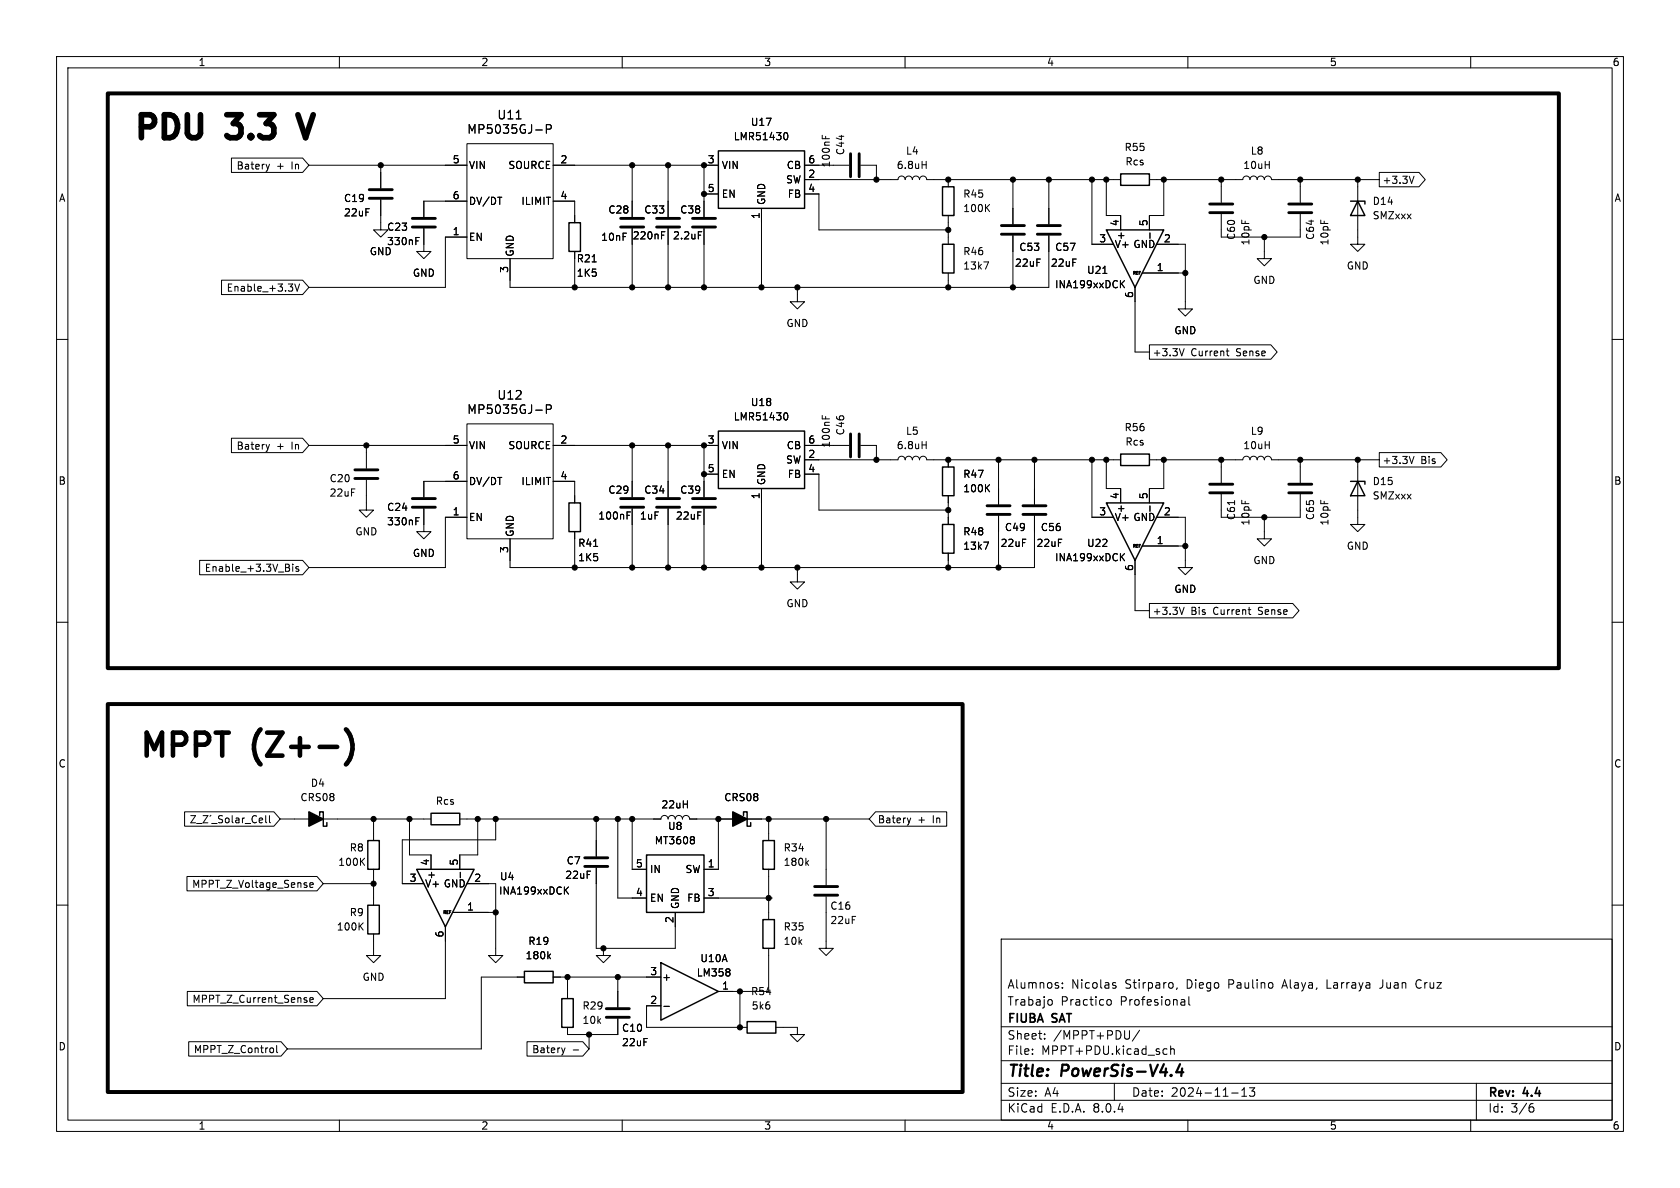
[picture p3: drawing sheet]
<svg xmlns="http://www.w3.org/2000/svg" width="297mm" height="210mm" viewBox="0 0 297 210" stroke-linecap="round" stroke-linejoin="round" font-family="sans-serif">
<g fill="none" stroke="#000" stroke-width=".18">
<path d="M10 10h277v190h-277zM12 12h273v186h-273zM60 10v2M110 10v2M160 10v2M210 10v2M260 10v2M40.9 27.9h12.6l1.1 1.3-1.1 1.3h-12.6zM47.6 29l-.3 .9M54.6 29.2h27.9M67.3 35.3v5.3h1.3l-1.3 1.3-1.3-1.3h1.3M67.3 29.2v4.1"/>
<path d="M82.5 25.4h15.3v20.3h-15.3zM82.5 35.6h-7.6v2.8M88 34.9h.7M91.3 21h.8M96.6 22.8h.7l.2-.3-.1-.3-.2-.2h-.6v1.6M97.8 35.6h3.8v3.8M97.8 29.2h29.2M111.8 29.2v9.2M118.1 29.2v9.2M124.5 29.2v9.2M124.5 34.3h2.5M134.6 36.8v14"/>
<path d="M138.7 23.5l.2-.1a.68 .68 0 0 1 .4 .7 .68 .68 0 0 1-.4 .6l-.2-.1M142.2 31.8h16.5a.64 .64 0 0 1 .7-.7 .64 .64 0 0 1 .6 .7 .64 .64 0 0 1 .7-.7 .64 .64 0 0 1 .6 .7 .64 .64 0 0 1 .6-.7 .64 .64 0 0 1 .7 .7 .64 .64 0 0 1 .6-.7 .64 .64 0 0 1 .6 .7h34.3M142.2 29.2h7.9M142.2 34.3h2.6v6.3h22.8M145.4 23.9v.6M146 24.1v.4M152.1 29.2h2.8v2.6M163 29.1h.7M163.7 28.5v1.3M167.6 31.8v1.2M167.6 38.1v5.1M174.4 36.7l.5 .7"/>
<path d="M174.9 36.1l-.7 .8M179.1 31.8v7.8M185.4 31.8v7.8M193 31.8v11.4h3.8M195.6 31.8v6.3h2.5v2.5M203.2 31.8h16.5a.64 .64 0 0 1 .6-.7 .64 .64 0 0 1 .7 .7 .64 .64 0 0 1 .6-.7 .64 .64 0 0 1 .6 .7 .64 .64 0 0 1 .7-.7 .64 .64 0 0 1 .6 .7 .64 .64 0 0 1 .7-.7 .64 .64 0 0 1 .6 .7h19M205.7 31.8v6.3h-2.5v2.5M215.9 31.8v4M215.9 37.8v4.1h14v-4.1M229.9 31.8v4M240 31.8v11.4h1.3l-1.3 1.3-1.2-1.3h1.2M243.8 30.5h7.1l1.1 1.3-1.1 1.2h-7.1z"/>
<path d="M250 31.2l-.4 1.2M10 60h2M39.2 49.5h14.3l1.1 1.3-1.1 1.3h-14.3zM51 50.2h.8l-.5 .5M51.7 50.8v.5M52.1 50.2l.4 1.3 .5-1.3M73.5 42.6h.4M73.5 42h.6M74.9 40.4v4.1h1.3l-1.3 1.2-1.2-1.2h1.2M82.5 41.9h-3.8v8.9h-24.1M101.6 44.5v6.3M104.7 46.3h.7"/>
<path d="M111.8 40.4v10.4M117 41h.6M117 41.6h.4M118.1 40.4v10.4M123.5 41h.6M124.5 40.4v10.4M141 50.8v2.5h1.2l-1.2 1.3-1.3-1.3h1.3M167.6 48.3v2.5M173.9 46.3h.9l-.6 1.3M179.1 41.7v9.1M185.4 41.7v9.1h-95.2v-5.1M195 48.3h.7"/>
<path d="M198.3 50.1l.5 .8M198.8 49.6l-.7 .7M200.7 50.8v11.4h2.5M200.7 48h-.3v.5M201.2 48h-.3v.5M201.6 48h-.2v.5M201.9 48.3h7.6M203.3 41.2v.9M204.5 43.2h5v11.4h1.3l-1.3 1.3-1.2-1.3h1.2M223.5 41.9v3.8h1.3l-1.3 1.3-1.3-1.3h1.3M285 60h2M40.9 77.5h12.6l1.1 1.2-1.1 1.3h-12.6z"/>
<path d="M47.6 78.6l-.3 .8M54.6 78.7h27.9M64.8 78.7v4.1M82.5 74.9h15.3v20.4h-15.3zM96.6 72.4l.7-.1 .2-.2-.1-.4-.2-.1h-.6v1.5M97.8 78.7h29.2M111.8 78.7v9.2M118.1 78.7v9.2M124.5 78.7v9.2M138.7 73h.2a.68 .68 0 0 1 .4 .6 .68 .68 0 0 1-.4 .6h-.2M142.2 78.7h7.9M145.4 73.4v.6"/>
<path d="M146 73.6v.4M152.1 78.7h2.8v2.6M163 78.7h.7M163.7 78v1.3M203.2 61h21.5l1.1 1.2-1.1 1.3h-21.5zM209.3 61.6l-.4 1.3M216.8 62.1h.5M217 62.7l.3 .2M35.3 99.1h18.2l1.1 1.2-1.1 1.3h-18.2zM51.8 99.7v.2M64.8 84.8v5.4h1.2l-1.2 1.2-1.3-1.2h1.3M73.5 92.1h.4"/>
<path d="M73.5 91.5h.6M74.9 89.9v4.1h1.3l-1.3 1.3-1.2-1.3h1.2M82.5 85.1h-7.6v2.8M82.5 91.4h-3.8v8.9h-24.1M88 84.4h.7M97.8 85.1h3.8v3.8M101.6 94v6.3M104.9 96.6h.8M110.9 91.1h.4M110.9 90.5h.6M111.8 89.9v10.4M118.1 89.9v10.4"/>
<path d="M124.5 89.9v10.4M124.5 83.8h2.5M134.6 86.4v13.9M142.2 81.3h16.5a.64 .64 0 0 1 .7-.7 .64 .64 0 0 1 .6 .7 .64 .64 0 0 1 .7-.7 .64 .64 0 0 1 .6 .7 .64 .64 0 0 1 .6-.7 .64 .64 0 0 1 .7 .7 .64 .64 0 0 1 .6-.7 .64 .64 0 0 1 .6 .7h34.3M142.2 83.8h2.6v6.4h22.8M167.6 81.3v1.3M167.6 87.6v5.1M167.6 97.8v2.5M173.9 95.8h.9l-.6 1.3M174.4 86.2l.5 .7M174.9 85.7l-.7 .7M176.5 81.3v7.9"/>
<path d="M176.5 91.2v9.1M182.9 81.3v7.9M182.9 91.2v9.1h-92.7v-5M193 81.3v10.1h3.8M195.6 81.3v5.1h2.5v2.5M198.3 98.4l.5 .7M198.8 97.9l-.7 .7M200.7 99.1v8.9h2.5M200.7 96.3l-.3-.1v.5M201.2 96.2h-.3v.5M201.6 96.2h-.2v.5M201.9 96.5h7.6"/>
<path d="M203.2 81.3h16.5a.64 .64 0 0 1 .6-.7 .64 .64 0 0 1 .7 .7 .64 .64 0 0 1 .6-.7 .64 .64 0 0 1 .6 .7 .64 .64 0 0 1 .7-.7 .64 .64 0 0 1 .6 .7 .64 .64 0 0 1 .7-.7 .64 .64 0 0 1 .6 .7h19M203.3 89.4v1M204.5 91.4h5v8.9h1.3l-1.3 1.3-1.2-1.3h1.2M205.7 81.3v5.1h-2.5v2.5M215.9 87.4v4h14v-4M215.9 81.3v4M218.3 88.5v.7M223.5 91.4v3.9h1.3l-1.3 1.2-1.3-1.2h1.3M229.9 81.3v4M240 81.3v11.4h1.3l-1.3 1.3-1.2-1.3h1.2M243.8 80h10.9l1.1 1.3-1.1 1.3h-10.9zM250 80.7l-.4 1.3"/>
<path d="M10 110h2M51.8 100.2v.8M52.8 100.2h-.3l-.2 .1 .1 .2 .4 .1v.3h-.5M141 100.3v2.6h1.2l-1.2 1.2-1.3-1.2h1.3M203.2 106.7h25.3l1.2 1.3-1.2 1.2h-25.3zM209.3 107.4l-.4 1.2M220.6 107.8h.5M221 108.6h.1M285 110h2M10 160h2M32.6 143.5h15.8l1.1 1.3-1.1 1.3h-15.8zM33.1 154.9h22.9l1.1 1.3-1.1 1.3h-22.9z"/>
<path d="M33.7 144.2h.9l-.9 1.3h.9M34.8 145.6h.9M35.9 144.2h.9l-.9 1.3h.9M37.3 144.1l-.2 .2M37.4 145.6h1M39.4 144.2h-.5l-.3 .2 .1 .3 .6 .3v.3l-.2 .2-.5-.1M39.9 144.7l.2-.1 .3 .1 .1 .5-.1 .2-.3 .1-.2-.2zM41 144.2v1.1l.2 .2M41.7 144.7h.5l.1 .8M42.3 144.9l-.5 .1-.1 .1 .1 .4 .5-.1M42.9 144.6v.9M43.2 144.6l-.3 .2"/>
<path d="M43.3 145.6h1M45.3 144.3a.6 .6 0 0 0-.8 .4 .6 .6 0 0 0 .6 .8l.2-.2M45.8 145l.6-.1v-.2l-.4-.1-.2 .2 .1 .6h.5M47 144.2v1.1l.2 .2M47.6 144.2v1.1l.2 .2M49.5 144.8h26.7M54.8 156.5l.6-.2-.1-.2-.3-.1-.2 .2v.6h.5M57.1 156.2h8.9M63.9 152.3l.6 .7M64.5 151.7l-.8 .7M66 144.8v3.8M66 153.7v6.3"/>
<path d="M72.4 144.8v6.3h3.8v2.6M81.3 144.8h35.5a.64 .64 0 0 1 .7-.7 .64 .64 0 0 1 .6 .7 .64 .64 0 0 1 .6-.7 .64 .64 0 0 1 .7 .7 .64 .64 0 0 1 .6-.7 .64 .64 0 0 1 .6 .7 .64 .64 0 0 1 .7-.7 .64 .64 0 0 1 .6 .7h31.8M81.4 154.2v1M82.5 156.2h5.1v12.7h1.3l-1.3 1.3-1.2-1.3h1.2M84.5 144.8v6.3h-3.2v2.6M87.6 144.8v3.7h-16.5v7.7h3.8M100 157.3l.5 .8M100.5 156.8l-.7 .7M105.4 153.4v14.2h14v-6.3M105.4 144.8v6.6M109.2 144.8v14h5.1M111.8 144.8v8.9h2.5"/>
<path d="M122.6 148l.2 .1-.2 .3M122.6 148.5l.2 .2-.2 .4M124.5 158.8h12M127 144.8v8.9h-2.5M135.9 144.8v3.8M135.9 153.7v8.9M142.6 152.5l.4 .5M143 152.1l-.5 .5M146 158.5v9.1h1.3l-1.3 1.3-1.2-1.3h1.2M146 144.8v11.7M154.8 143.5h12.6v2.6h-12.6l-1.1-1.3zM161 144.6l-.3 .9"/>
<path d="M285 160h2M33.1 175.3h22.9l1.1 1.2-1.1 1.3h-22.9zM54.8 176.8l.6-.1-.1-.3h-.3l-.2 .1v.6h.5M63.7 163.7l.5 .7M64.2 163.1l-.7 .8M66 165.1v3.8h1.3l-1.3 1.3-1.2-1.3h1.2M78.7 163.8v12.7h-21.6M78.7 161h-.2v.5M79.3 161h-.3v.5M79.7 161h-.2v.5M80 161.3h7.6M92.7 172.7h-7.6v12.7h-34.3"/>
<path d="M97 169l.3 .5M97.3 168.6l-.4 .5M97.8 172.7h19M100.3 172.7v3.8M106.7 167.6v1.3h1.2l-1.2 1.3-1.3-1.3h1.3M109.2 172.7v5.4M116.8 177.8h-2.5v3.8h17.8M117.4 177.9h.9M129 171.4v.3M129 171.9v.5M130.8 175.3v6.3M135.9 167.6v7.7h-8.9"/>
<path d="M177 166h108v32h-108zM185.5 176.7l.4 .1 .1 .2v.6l-.5 .1M187.8 174.6v.1M187.8 173.8v.1M195.7 177l.3-.3 .3 .1 .2 .2v.4l-.2 .2-.3 .1-.3-.3M196.7 174.1l.4 .1 .2 .2-.1 .2-.4 .1M196.7 173.8h.5M208.1 174.6l-.1 .3M209 176.7h.2l.3 .2v.8M209.5 177.6l-.5 .1M209.5 177.1h-.5M210.2 176.2v1.3l.2 .2"/>
<path d="M243.9 174.7h.1M250.6 173.3l-.3 .5 .1 .5 .2 .3M33.4 184.1h16.3l1.1 1.3-1.1 1.3h-16.3zM48.3 185.4v.6M48.9 184.8v1.1l.2 .2M60 198v2M93.2 184.1h9.8l1.1 1.3-1.1 1.3h-9.8zM99.9 185.2l-.3 .9M101.3 185.6h1M104.1 182.9v2.5M109.2 180.1v2.8h-8.9v-1.3M110 198v2"/>
<path d="M137.2 181.6h3.8v1.3h1.2l-1.2 1.3-1.3-1.3h1.3M160 198v2M177 194.5h108M177 191.5h108M177 187.5h108M177 181.5h108M182.5 186.3v.1M182.5 185.5v.1M184.7 183.6v.1M184.7 182.8v.1M197 191.5v3M199.7 182.2v1.2l-.2 .2"/>
<path d="M201.5 182.1l-1.3 2M205.9 185.4l.4 .1M206.3 186.3l-.4 .1M207 185.5l.2-.1 .3 .1 .1 .9M207 184.9v1.5M210 198v2M217.7 193.2h1.2M219.5 193.8h.9M219.5 192.7l.5-.4v1.5M220.9 192.3h.9l-.5 .6 .4 .1v.7l-.2 .1h-.4l-.2-.1M260 198v2M261 191.5v6.5"/>
<path d="M270.6 195.7h.3l.3 .3-.1 .5-.5 .1M271 195.1l-.4 .1"/>
</g>
<path d="M208.6 188.1l-.6 1.4h1.2M209 188.9l-.2 1.3" fill="none" stroke="#000" stroke-width=".4"/>
<g fill="none" stroke="#000" stroke-width=".51">
<path d="M65.3 35.1h4M65.3 33.5h4M72.9 38.6h4.1M109.7 38.6h4.1M116.1 38.6h4M122.4 38.6h4.1M150.4 27.2v4M151.9 27.2v4M177 39.9h4.1M183.4 39.9h4.1M213.9 36.1h4M213.9 37.6h4"/>
<path d="M227.8 36.1h4.1M227.8 37.6h4.1M72.9 40.1h4.1M109.7 40.1h4.1M116.1 40.1h4M122.4 40.1h4.1M177 41.4h4.1M183.4 41.4h4.1M150.4 76.7v4.1M151.9 76.7v4.1M62.7 84.6h4.1M62.7 83.1h4.1"/>
<path d="M72.9 89.7h4.1M72.9 88.1h4.1M109.7 89.7h4.1M109.7 88.1h4.1M116.1 89.7h4M116.1 88.1h4M122.4 89.7h4.1M122.4 88.1h4.1M174.5 90.9h4.1M174.5 89.4h4.1M180.8 90.9h4.1M180.8 89.4h4.1"/>
<path d="M213.9 85.6h4M213.9 87.1h4M227.8 85.6h4.1M227.8 87.1h4.1M103.4 153.2h4M103.4 151.6h4M144 158.2h4.1M144 156.7h4.1M107.2 179.8h4.1M107.2 178.3h4.1"/>
</g>
<g fill="none" stroke="#000" stroke-width=".25">
<path d="M100.6 39.4h2v5.1h-2zM127 26.7h15.2v10.1h-15.2zM166.6 33h2.1v5.1h-2.1zM198.1 30.7h5.1v2.1h-5.1zM238.8 35.6h2.5v.5M240 35.6l1.3 2.5h-2.5zM166.6 43.2h2.1v5.1h-2.1zM195.6 40.6h10.1l-5 10.2zM127 76.2h15.2v10.2h-15.2zM100.6 88.9h2v5.1h-2zM166.6 92.7h2.1v5.1h-2.1zM166.6 82.6h2.1v5h-2.1z"/>
<path d="M195.6 88.9h10.1l-5 10.2zM198.1 80.3h5.1v2h-5.1zM238.8 85.1h2.5v.5M240 85.1l1.3 2.5h-2.5zM56.5 144.1v-.6h.6v2.6h.7v-.7M65 148.6h2.1v5.1h-2.1zM73.7 153.7h10.1l-5.1 10.1zM76.2 143.8h5.1v2h-5.1zM114.3 151.1h10.2v10.2h-10.2zM131.4 144.1v-.6h.7v2.6h.6v-.7M134.9 148.6h2v5.1h-2zM65 160h2.1v5.1h-2.1z"/>
<path d="M92.7 171.7h5.1v2h-5.1zM99.3 176.5h2v5.1h-2zM116.8 170.2l10.2 5.1-10.2 5zM134.9 162.6h2v5h-2zM132.1 180.6h5.1v2h-5.1z"/>
</g>
<path d="M54.6 143.5l2.5 1.3-2.5 1.3zM129.5 143.5l2.6 1.3-2.6 1.3z" fill="#000" stroke="#000" stroke-width=".25"/>
<path d="M61.2 128.9a4.7 4.7 0 0 1 0 6.2" fill="none" stroke="#000" stroke-width=".81"/>
<path d="M52.7 20.3l1.3 4 1.4-4" fill="none" stroke="#000" stroke-width="1"/>
<path d="M19 16.5h256.6v101.6h-256.6zM19 124.5h151.2v68.5h-151.2z" fill="none" stroke="#000" stroke-width=".7"/>
<g fill="#000" stroke="#000" stroke-width=".18">
<circle cx="67.3" cy="29.2" r=".46"/>
<circle cx="111.8" cy="29.2" r=".46"/>
<circle cx="118.1" cy="29.2" r=".46"/>
<circle cx="124.5" cy="34.3" r=".46"/>
<circle cx="124.5" cy="29.2" r=".46"/>
<circle cx="154.9" cy="31.8" r=".46"/>
<circle cx="167.6" cy="31.8" r=".46"/>
<circle cx="179.1" cy="31.8" r=".46"/>
<circle cx="185.4" cy="31.8" r=".46"/>
<circle cx="193" cy="31.8" r=".46"/>
<circle cx="195.6" cy="31.8" r=".46"/>
<circle cx="205.7" cy="31.8" r=".46"/>
<circle cx="215.9" cy="31.8" r=".46"/>
<circle cx="229.9" cy="31.8" r=".46"/>
<circle cx="240" cy="31.8" r=".46"/>
<circle cx="101.6" cy="50.8" r=".46"/>
<circle cx="111.8" cy="50.8" r=".46"/>
<circle cx="118.1" cy="50.8" r=".46"/>
<circle cx="124.5" cy="50.8" r=".46"/>
<circle cx="134.6" cy="50.8" r=".46"/>
<circle cx="141" cy="50.8" r=".46"/>
<circle cx="167.6" cy="40.6" r=".46"/>
<circle cx="167.6" cy="50.8" r=".46"/>
<circle cx="179.1" cy="50.8" r=".46"/>
<circle cx="209.5" cy="48.3" r=".46"/>
<circle cx="223.5" cy="41.9" r=".46"/>
<circle cx="64.8" cy="78.7" r=".46"/>
<circle cx="111.8" cy="78.7" r=".46"/>
<circle cx="118.1" cy="78.7" r=".46"/>
<circle cx="124.5" cy="78.7" r=".46"/>
<circle cx="124.5" cy="83.8" r=".46"/>
<circle cx="154.9" cy="81.3" r=".46"/>
<circle cx="167.6" cy="90.2" r=".46"/>
<circle cx="167.6" cy="81.3" r=".46"/>
<circle cx="176.5" cy="81.3" r=".46"/>
<circle cx="182.9" cy="81.3" r=".46"/>
<circle cx="193" cy="81.3" r=".46"/>
<circle cx="195.6" cy="81.3" r=".46"/>
<circle cx="205.7" cy="81.3" r=".46"/>
<circle cx="209.5" cy="96.5" r=".46"/>
<circle cx="215.9" cy="81.3" r=".46"/>
<circle cx="223.5" cy="91.4" r=".46"/>
<circle cx="229.9" cy="81.3" r=".46"/>
<circle cx="240" cy="81.3" r=".46"/>
<circle cx="101.6" cy="100.3" r=".46"/>
<circle cx="111.8" cy="100.3" r=".46"/>
<circle cx="118.1" cy="100.3" r=".46"/>
<circle cx="124.5" cy="100.3" r=".46"/>
<circle cx="134.6" cy="100.3" r=".46"/>
<circle cx="141" cy="100.3" r=".46"/>
<circle cx="167.6" cy="100.3" r=".46"/>
<circle cx="176.5" cy="100.3" r=".46"/>
<circle cx="66" cy="156.2" r=".46"/>
<circle cx="66" cy="144.8" r=".46"/>
<circle cx="72.4" cy="144.8" r=".46"/>
<circle cx="84.5" cy="144.8" r=".46"/>
<circle cx="87.6" cy="144.8" r=".46"/>
<circle cx="105.4" cy="144.8" r=".46"/>
<circle cx="109.2" cy="144.8" r=".46"/>
<circle cx="111.8" cy="144.8" r=".46"/>
<circle cx="127" cy="144.8" r=".46"/>
<circle cx="135.9" cy="158.8" r=".46"/>
<circle cx="135.9" cy="144.8" r=".46"/>
<circle cx="146" cy="144.8" r=".46"/>
<circle cx="87.6" cy="161.3" r=".46"/>
<circle cx="100.3" cy="172.7" r=".46"/>
<circle cx="106.7" cy="167.6" r=".46"/>
<circle cx="109.2" cy="172.7" r=".46"/>
<circle cx="130.8" cy="175.3" r=".46"/>
<circle cx="104.1" cy="182.9" r=".46"/>
<circle cx="130.8" cy="181.6" r=".46"/>
</g>
<g font-size="5.7">
<text x="23.4" y="24.9">PDU</text>
<text x="41" y="24.9">3.3</text>
<text x="26.1" y="134.1">MPPT</text>
<text x="46.6" y="134.1">(Z+-)</text>
</g>
<g font-size="2.8">
<text x="178" y="190.9">Title:</text>
<text x="187.7" y="190.9">PowerSis-V4.4</text>
</g>
<g font-size="2.1">
<text x="82.5" y="23.9">MP5035GJ-P</text>
<text x="87.8" y="21.3">U11</text>
<text x="87.8" y="70.8">U12</text>
<text x="82.5" y="73.4">MP5035GJ-P</text>
<text x="178" y="178">Trabajo</text>
<text x="178" y="175">Alumnos:</text>
<text x="187.5" y="178">Practico</text>
<text x="189.4" y="175">Nicolas</text>
<text x="198.1" y="178">Profesional</text>
<text x="199" y="175">Stirparo,</text>
<text x="209.9" y="175">Diego</text>
<text x="217.4" y="175">Paulino</text>
<text x="227.1" y="175">Alaya,</text>
<text x="235.1" y="175">Larraya</text>
<text x="244.7" y="175">Juan</text>
<text x="251.2" y="175">Cruz</text>
<text x="178" y="184">Sheet:</text>
<text x="178" y="181.2">FIUBA</text>
<text x="186.1" y="181.2">SAT</text>
<text x="186.2" y="184">/MPPT+PDU/</text>
<text x="178" y="186.7">File:</text>
<text x="184.1" y="186.7">MPPT+PDU.kicad_sch</text>
<text x="178" y="196.9">KiCad</text>
<text x="178" y="194.1">Size:</text>
<text x="184.7" y="194.1">A4</text>
<text x="185.7" y="196.9">E.D.A.</text>
<text x="193.3" y="196.9">8.0.4</text>
<text x="200" y="194.1">Date:</text>
<text x="207" y="194.1">2024-11-13</text>
<text x="263" y="194.3">Rev:</text>
<text x="263" y="196.9">Id:</text>
<text x="267.1" y="196.9">3/6</text>
<text x="269.4" y="194.3">4.4</text>
</g>
<g font-size="1.8">
<text x="35" y="11.9">1</text>
<text x="85" y="11.9">2</text>
<text x="135" y="11.9">3</text>
<text x="185" y="11.9">4</text>
<text x="235" y="11.9">5</text>
<text x="285" y="11.9">6</text>
<text x="132.6" y="22.5">U17</text>
<text x="79.9" y="29">5</text>
<text x="99" y="29">2</text>
<text x="125" y="29">3</text>
<text x="129.6" y="25">LMR51430</text>
<text x="142.8" y="29">6</text>
<text x="146.9" y="29.7" transform="rotate(-90 146.9 29.7)">100nF</text>
<text x="149.5" y="27.5" transform="rotate(-90 149.5 27.5)">C44</text>
<text x="160.1" y="27.5">L4</text>
<text x="198.7" y="26.9">R55</text>
<text x="198.9" y="29.4">Rcs</text>
<text x="221" y="27.5">L8</text>
<text x="10.3" y="35.9">A</text>
<text x="41.7" y="30.2">Batery</text>
<text x="48.9" y="30.2">+</text>
<text x="51.6" y="30.2">In</text>
<text x="60.7" y="35.9">C19</text>
<text x="79.9" y="35.3">6</text>
<text x="82.8" y="30.1">VIN</text>
<text x="89.8" y="30.1">SOURCE</text>
<text x="99" y="35.3">4</text>
<text x="125" y="34">5</text>
<text x="127.5" y="30.1">VIN</text>
<text x="127.5" y="35.2">EN</text>
<text x="138.9" y="32.6">SW</text>
<text x="139" y="30.1">CB</text>
<text x="139.2" y="35.2">FB</text>
<text x="142.8" y="31.5">2</text>
<text x="142.8" y="34">4</text>
<text x="158.4" y="30.1">6.8uH</text>
<text x="170.2" y="35.2">R45</text>
<text x="219.7" y="30.1">10uH</text>
<text x="244.3" y="32.7">+3.3V</text>
<text x="285.3" y="35.9">A</text>
<text x="60.7" y="38.5">22uF</text>
<text x="68.3" y="41">C23</text>
<text x="79.9" y="41.7">1</text>
<text x="82.8" y="36.4">DV/DT</text>
<text x="92.1" y="36.4">ILIMIT</text>
<text x="107.5" y="37.9">C28</text>
<text x="113.8" y="37.9">C33</text>
<text x="120.2" y="37.9">C38</text>
<text x="134.4" y="38.8" transform="rotate(-90 134.4 38.8)">1</text>
<text x="135.5" y="36.3" transform="rotate(-90 135.5 36.3)">GND</text>
<text x="170.2" y="37.7">100K</text>
<text x="197.9" y="40.1" transform="rotate(-90 197.9 40.1)">4</text>
<text x="202.9" y="40.1" transform="rotate(-90 202.9 40.1)">5</text>
<text x="242.6" y="39">SMZxxx</text>
<text x="242.6" y="36.4">D14</text>
<text x="65.3" y="45.3">GND</text>
<text x="68.3" y="43.5">330nF</text>
<text x="82.8" y="42.8">EN</text>
<text x="91" y="45.5" transform="rotate(-90 91 45.5)">GND</text>
<text x="101.9" y="46.6">R21</text>
<text x="106.2" y="42.8">10nF</text>
<text x="111.8" y="42.5">220nF</text>
<text x="118.9" y="42.5">2.2uF</text>
<text x="170.2" y="45.3">R46</text>
<text x="170.2" y="47.9">13k7</text>
<text x="179.3" y="47.3">22uF</text>
<text x="180.1" y="44.6">C53</text>
<text x="185.7" y="47.3">22uF</text>
<text x="186.4" y="44.6">C57</text>
<text x="194.2" y="42.9">3</text>
<text x="197" y="44">V+ GND</text>
<text x="199" y="42.5" transform="rotate(-90 199 42.5)">+</text>
<text x="204.1" y="42.5" transform="rotate(-90 204.1 42.5)">-</text>
<text x="205.7" y="42.9">2</text>
<text x="218.5" y="42.5" transform="rotate(-90 218.5 42.5)">C60</text>
<text x="221.1" y="43.5" transform="rotate(-90 221.1 43.5)">10pF</text>
<text x="232.5" y="42.5" transform="rotate(-90 232.5 42.5)">C64</text>
<text x="235.1" y="43.5" transform="rotate(-90 235.1 43.5)">10pF</text>
<text x="238" y="47.9">GND</text>
<text x="40" y="51.8">Enable_+3.3V</text>
<text x="72.9" y="49.1">GND</text>
<text x="89.9" y="48.3" transform="rotate(-90 89.9 48.3)">3</text>
<text x="101.9" y="49.1">1K5</text>
<text x="186.4" y="51.2">INA199xxDCK</text>
<text x="192.1" y="48.6">U21</text>
<text x="200.4" y="52.8" transform="rotate(-90 200.4 52.8)">6</text>
<text x="204.4" y="48">1</text>
<text x="221.5" y="50.4">GND</text>
<text x="138.9" y="58">GND</text>
<text x="207.5" y="59.3">GND</text>
<text x="203.7" y="63.2">+3.3V</text>
<text x="210.5" y="63.2">Current</text>
<text x="218.7" y="63.2">Sense</text>
<text x="132.6" y="72">U18</text>
<text x="129.6" y="74.5">LMR51430</text>
<text x="149.5" y="77.1" transform="rotate(-90 149.5 77.1)">C46</text>
<text x="160.1" y="77.1">L5</text>
<text x="198.7" y="76.4">R56</text>
<text x="221" y="77.1">L9</text>
<text x="41.7" y="79.7">Batery</text>
<text x="48.9" y="79.7">+</text>
<text x="51.6" y="79.7">In</text>
<text x="79.9" y="78.5">5</text>
<text x="82.8" y="79.6">VIN</text>
<text x="89.8" y="79.6">SOURCE</text>
<text x="99" y="78.5">2</text>
<text x="125" y="78.5">3</text>
<text x="125" y="83.6">5</text>
<text x="127.5" y="79.6">VIN</text>
<text x="138.9" y="82.1">SW</text>
<text x="139" y="79.6">CB</text>
<text x="142.8" y="81">2</text>
<text x="142.8" y="83.6">4</text>
<text x="142.8" y="78.5">6</text>
<text x="146.9" y="79.2" transform="rotate(-90 146.9 79.2)">100nF</text>
<text x="158.4" y="79.6">6.8uH</text>
<text x="198.9" y="79">Rcs</text>
<text x="219.7" y="79.6">10uH</text>
<text x="244.3" y="82.2">+3.3V</text>
<text x="251.2" y="82.2">Bis</text>
<text x="10.3" y="85.9">B</text>
<text x="58.2" y="85.4">C20</text>
<text x="58.2" y="88">22uF</text>
<text x="79.9" y="84.8">6</text>
<text x="82.8" y="86">DV/DT</text>
<text x="92.1" y="86">ILIMIT</text>
<text x="99" y="84.8">4</text>
<text x="107.5" y="87.5">C29</text>
<text x="113.8" y="87.5">C34</text>
<text x="120.2" y="87.5">C39</text>
<text x="127.5" y="84.7">EN</text>
<text x="134.4" y="88.3" transform="rotate(-90 134.4 88.3)">1</text>
<text x="135.5" y="85.9" transform="rotate(-90 135.5 85.9)">GND</text>
<text x="139.2" y="84.7">FB</text>
<text x="170.2" y="87.2">100K</text>
<text x="170.2" y="84.7">R47</text>
<text x="197.9" y="88.3" transform="rotate(-90 197.9 88.3)">4</text>
<text x="202.9" y="88.3" transform="rotate(-90 202.9 88.3)">5</text>
<text x="242.6" y="88.5">SMZxxx</text>
<text x="242.6" y="86">D15</text>
<text x="285.3" y="85.9">B</text>
<text x="62.7" y="94.8">GND</text>
<text x="68.3" y="93.1">330nF</text>
<text x="68.3" y="90.5">C24</text>
<text x="79.9" y="91.2">1</text>
<text x="82.8" y="92.3">EN</text>
<text x="91" y="95" transform="rotate(-90 91 95)">GND</text>
<text x="105.7" y="92">100nF</text>
<text x="113" y="92">1uF</text>
<text x="119.4" y="92">22uF</text>
<text x="170.2" y="94.8">R48</text>
<text x="177.6" y="94.1">C49</text>
<text x="183.9" y="94.1">C56</text>
<text x="194.2" y="91.2">3</text>
<text x="197" y="92.3">V+ GND</text>
<text x="199" y="90.8" transform="rotate(-90 199 90.8)">+</text>
<text x="204.1" y="90.8" transform="rotate(-90 204.1 90.8)">-</text>
<text x="205.7" y="91.2">2</text>
<text x="218.5" y="92" transform="rotate(-90 218.5 92)">C61</text>
<text x="221.1" y="93" transform="rotate(-90 221.1 93)">10pF</text>
<text x="232.5" y="92" transform="rotate(-90 232.5 92)">C65</text>
<text x="235.1" y="93" transform="rotate(-90 235.1 93)">10pF</text>
<text x="36.1" y="101.3">Enable_+3.3V_Bis</text>
<text x="72.9" y="98.7">GND</text>
<text x="89.9" y="97.9" transform="rotate(-90 89.9 97.9)">3</text>
<text x="102.1" y="96.9">R41</text>
<text x="102.1" y="99.4">1K5</text>
<text x="170.2" y="97.4">13k7</text>
<text x="176.8" y="96.9">22uF</text>
<text x="183.1" y="96.9">22uF</text>
<text x="186.4" y="99.4">INA199xxDCK</text>
<text x="192.1" y="96.9">U22</text>
<text x="200.4" y="101" transform="rotate(-90 200.4 101)">6</text>
<text x="204.4" y="96.3">1</text>
<text x="221.5" y="99.9">GND</text>
<text x="238" y="97.4">GND</text>
<text x="138.9" y="107.5">GND</text>
<text x="207.5" y="105">GND</text>
<text x="203.7" y="108.9">+3.3V</text>
<text x="210.5" y="108.9">Bis</text>
<text x="214.6" y="108.9">Current</text>
<text x="222.7" y="108.9">Sense</text>
<text x="10.3" y="135.9">C</text>
<text x="285.3" y="135.9">C</text>
<text x="53" y="141.8">CRS08</text>
<text x="54.9" y="139.3">D4</text>
<text x="76.9" y="142.5">Rcs</text>
<text x="116.8" y="143.1">22uH</text>
<text x="127.9" y="141.8">CRS08</text>
<text x="115.7" y="149.5">MT3608</text>
<text x="118" y="146.9">U8</text>
<text x="155.1" y="145.7">Batery</text>
<text x="162.3" y="145.7">+</text>
<text x="165" y="145.7">In</text>
<text x="59.7" y="153.3">100K</text>
<text x="61.7" y="150.7">R8</text>
<text x="72.3" y="156">3</text>
<text x="75.9" y="153.1" transform="rotate(-90 75.9 153.1)">4</text>
<text x="77.1" y="155.6" transform="rotate(-90 77.1 155.6)">+</text>
<text x="81" y="153.1" transform="rotate(-90 81 153.1)">5</text>
<text x="82.1" y="155.6" transform="rotate(-90 82.1 155.6)">-</text>
<text x="83.7" y="156">2</text>
<text x="88.3" y="155.8">U4</text>
<text x="99.8" y="155.5">22uF</text>
<text x="100.1" y="153">C7</text>
<text x="112.3" y="153.4">5</text>
<text x="114.8" y="154.5">IN</text>
<text x="121.1" y="154.5">SW</text>
<text x="125" y="153.4">1</text>
<text x="138.4" y="150.7">R34</text>
<text x="138.4" y="153.3">180k</text>
<text x="33.9" y="157.2">MPPT_Z_Voltage_Sense</text>
<text x="75.1" y="157.1">V+ GND</text>
<text x="82.5" y="161">1</text>
<text x="88.1" y="158.3">INA199xxDCK</text>
<text x="112.3" y="158.5">4</text>
<text x="114.8" y="159.6">EN</text>
<text x="120.2" y="160.8" transform="rotate(-90 120.2 160.8)">GND</text>
<text x="121.4" y="159.6">FB</text>
<text x="125" y="158.5">3</text>
<text x="146.7" y="161">C16</text>
<text x="59.4" y="164.7">100K</text>
<text x="61.7" y="162.2">R9</text>
<text x="78.5" y="165.8" transform="rotate(-90 78.5 165.8)">6</text>
<text x="93.3" y="167.2">R19</text>
<text x="119.1" y="163.3" transform="rotate(-90 119.1 163.3)">2</text>
<text x="138.4" y="167.2">10k</text>
<text x="138.4" y="164.7">R35</text>
<text x="146.7" y="163.6">22uF</text>
<text x="64" y="173.6">GND</text>
<text x="92.8" y="169.8">180k</text>
<text x="114.9" y="172.5">3</text>
<text x="117" y="173.6">+</text>
<text x="123.1" y="172.8">LM358</text>
<text x="123.7" y="170.3">U10A</text>
<text x="33.9" y="177.5">MPPT_Z_Current_Sense</text>
<text x="102.9" y="178.7">R29</text>
<text x="114.9" y="177.5">2</text>
<text x="127.6" y="175">1</text>
<text x="132.7" y="176.1">R54</text>
<text x="132.8" y="178.7">5k6</text>
<text x="10.3" y="185.9">D</text>
<text x="102.9" y="181.2">10k</text>
<text x="109.9" y="182.6">C10</text>
<text x="109.9" y="185.1">22uF</text>
<text x="285.3" y="185.9">D</text>
<text x="34.2" y="186.4">MPPT_Z_Control</text>
<text x="94" y="186.4">Batery</text>
<text x="35" y="199.9">1</text>
<text x="85" y="199.9">2</text>
<text x="135" y="199.9">3</text>
<text x="185" y="199.9">4</text>
<text x="235" y="199.9">5</text>
<text x="285" y="199.9">6</text>
</g>
<g font-size=".7">
<text x="200" y="48.7">REF</text>
<text x="200" y="97">REF</text>
<text x="78.1" y="161.8">REF</text>
</g>
</svg>
